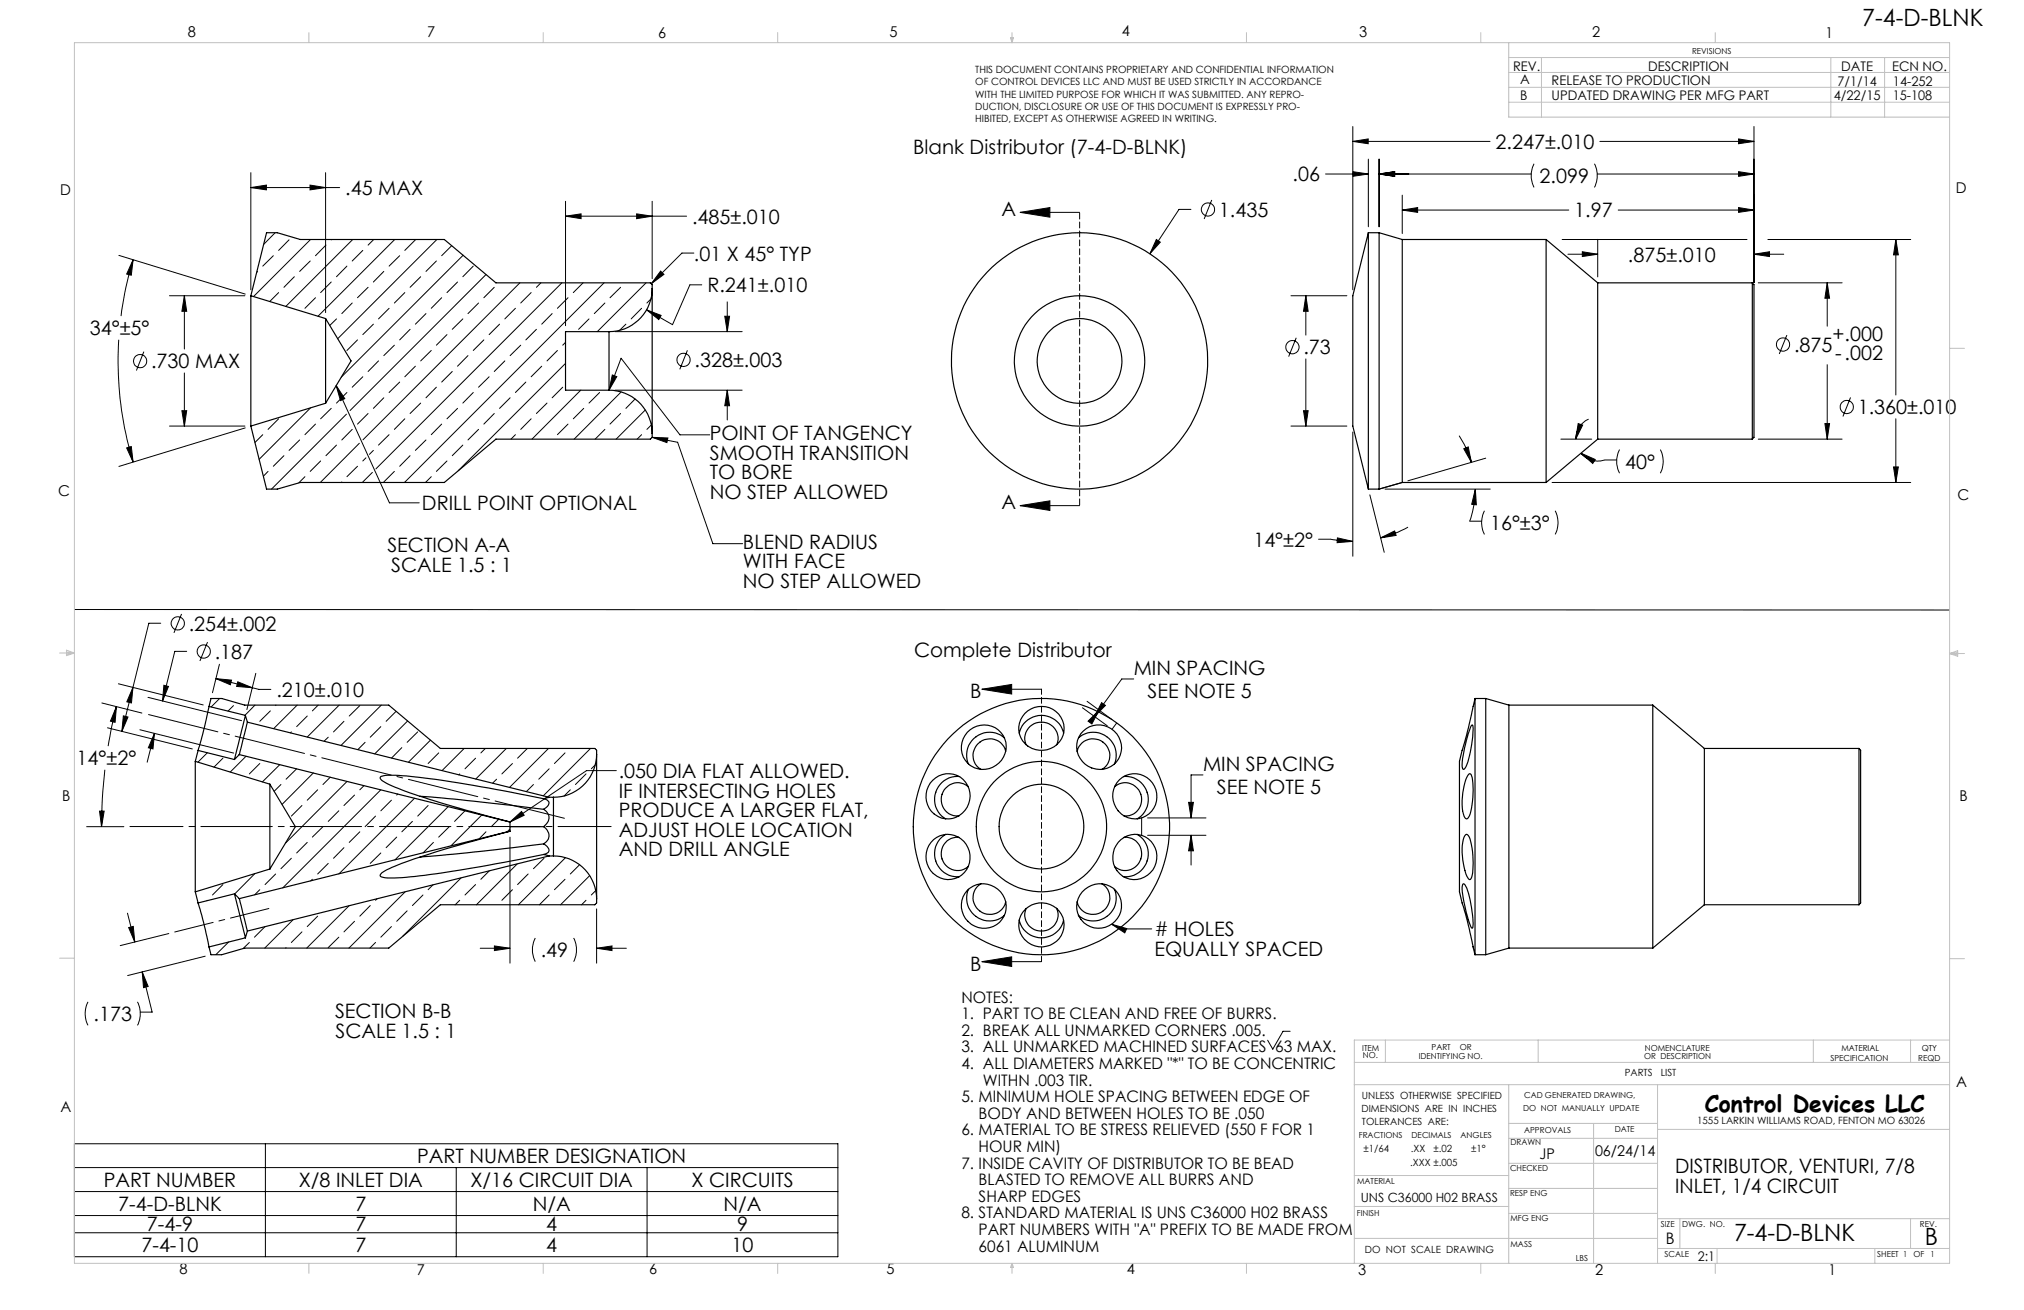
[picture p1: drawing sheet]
<svg xmlns="http://www.w3.org/2000/svg" width="432mm" height="279mm" viewBox="0 0 432 279" stroke-linecap="round" stroke-linejoin="round" font-family="sans-serif">
<g fill="none" stroke="#000" stroke-width=".21">
<path d="M53.5 36.8v25M66.1 39.5l3.4 .5-3.4 .5zM69.5 36.8v29.9M282.8 37.1h9.1M288.6 30.2l3.3-.6v1.1zM288.6 27v34.8M288.6 30.2h29.3M288.6 36.6l3.3 .5-3.3 .5zM291.9 33.9v14.5M294.2 37.1l3.3-.5v1zM294.2 33.9v14.5M294.2 37.1h32.5"/>
<path d="M327.3 34.9a5.6 5.6 0 0 0 0 5.1M340.1 34.9a5.6 5.6 0 0 1 0 5.1M340.7 37.1h33.5M341.3 30.2h32.9M370.9 29.6l3.3 .6-3.3 .5zM370.9 36.6l3.3 .5-3.3 .5zM374.2 27v33.3M25.4 54.5l26.9 8.2M28.4 55.4l-.4 3.3-1-.2zM28.4 55.4a70.3 70.3 0 0 0-2.6 12M53.5 40l3.3-.5v1zM53.5 40h19"/>
<path d="M55 57.9l-.2 .2M58.3 54.5l-2.2 2.3M58.7 49.6l-2.4 2.5M61.7 51.2l-2.3 2.2M62.8 59l-2.2 2.3M66.2 55.7l-2.3 2.2M66.3 51.1l-12.2 12.2M69.5 52.3l-2.2 2.2M70.8 51.1l-.1 .1M74 56.8l-2.2 2.2M75.2 51.1l-14.2 14.3M77.4 53.4l-2.3 2.3"/>
<path d="M79.7 51.1l-1.2 1.2M81.9 57.9l-2.2 2.2M84.2 51.1l-16.4 16.4M85.3 54.5l-2.3 2.3M88.6 51.2l-2.2 2.2M89.7 59l-2.2 2.3M93.1 55.7l-2.2 2.2M93.2 51.1l-21.2 21.1M96.4 52.4l-2.2 2.1M98.8 54.4l-26 26.1M101 56.8l-2.3 2.2M103.7 58.6l-29 29"/>
<path d="M120.7 46.1l3.3-.5v1zM120.7 42.9v26.6M120.7 46.1h25.8M135.8 45.6l3.3 .5-3.3 .5zM139.1 42.9v16.5M140.9 57.8l.7 .7-2.6 2zM148 54h-2.5l-6.5 6.5M217.6 45.3l6.4-1v2zM217.6 45.3h12.7M246.7 51.1l.8 .5-2.2 2.5zM254.1 44.7h-2.6l-6.2 9.4M258.5 42.7l-1.6 4"/>
<path d="M299.2 44.8l3.2-.5v1zM299.2 41.6v8.2M299.2 44.8h35.5M333.3 51.1h39.4M334.5 54.2h6.4M337.6 53.7l3.3 .5-3.3 .5zM340.9 51v8.1M345.2 44.8h29M370.9 44.3l3.3 .5-3.3 .5zM374.2 54.2l3.3-.5v1zM374.2 54.2h6.3M377.2 51.1h30.4"/>
<path d="M404.5 51.1l.5 3.3h-1zM404.5 51.1v33.1M25.3 72.5a73.2 73.2 0 0 0 3.1 26.1M30.7 75l-1.6 4M36.2 63.1h16M39.3 63.1l.5 3.3h-1zM39.3 63.1v11.3M39.3 79.6v11.3M59.4 62.4l-1.9 1.9M67.3 63.5l-2.2 2.3M70.7 60.1l-2.3 2.3M71.8 68l-1.5 1.4"/>
<path d="M75.1 64.6l-2.2 2.3M76.3 72.5l-2.3 2.3M78.5 61.3l-2.2 2.2M79.7 69.1l-2.3 2.3M80.8 77l-2.3 2.2M83 65.8l-2.2 2.2M84.1 73.6l-2.2 2.2M86.4 62.4l-2.3 2.2M87.5 70.2l-2.2 2.3M88.6 78.1l-2.2 2.3M90.9 66.9l-2.3 2.2M92 74.8l-2.3 2.2"/>
<path d="M94.2 63.5l-2.2 2.3M95.4 71.4l-2.3 2.2M96.5 79.2l-2.3 2.3M97.6 60.1l-2.2 2.3M98.7 68l-2.2 2.2M99.8 75.8l-2.2 2.3M102.1 64.6l-2.3 2.3M103.2 72.5l-2.2 2.3M105.4 61.3l-2.2 2.2M106.6 69.1l-2.2 2.3M107.7 77l-2.3 2.2M110 65.8l-2.3 2.2"/>
<path d="M110.9 60.3l-33.5 33.5M111.1 73.6l-2.3 2.2M113.3 62.4l-2.2 2.2M114.4 70.2l-2.2 2.3M115.4 60.3l-1 1M115.6 78.1l-2.3 2.3M117.8 66.9l-2.2 2.2M118.9 74.8l-2.2 2.2M119.9 60.3l-39.7 39.7M120.6 77.5l-22.8 22.9M120.6 73l-.5 .6M121.2 63.5l-2.3 2.3"/>
<path d="M124.4 60.3l-2.1 2.1M125.7 68l-2.3 2.2M128.9 60.3l-42.6 42.6M129 64.6l-2.2 2.3M130.6 80l1 .3-1.7 2.9zM131.2 70.7h27.1M132.4 61.3l-2.3 2.2M133.5 69.1l-1.3 1.3M136.9 65.8l-2.2 2.2M137.8 60.3l-10.4 10.4M137.9 66.1l3.1 1.2-.5 .9zM138.9 63.8l-.9 .8"/>
<path d="M146.6 74.7l-1.6 4.1M149.7 60.7h-2.5l-3.7 8.6-5.6-3.2M154.6 67.5h1l-.4 3.2zM155.2 64.4v6.3M275.4 63.1h11.9M276.5 72l-1.6 4.1M278.6 63.1l.5 3.3h-1zM278.6 63.1v8.4M278.6 76.6v14.3M375.1 60.3h17.9M381.2 71.5l-1.6 4M389.8 60.3l.5 3.3h-1z"/>
<path d="M389.8 60.3v9.3M389.8 77.8v15.9M27 95.5l1-.2 .4 3.3zM36.2 90.9h16M38.8 87.6h1l-.5 3.3zM52.3 91.3l-26.9 8.2M56.1 92.7l-1.7 1.7M59.4 89.3l-2.2 2.3M60.6 97.2l-2.3 2.2M63.9 93.8l-2.2 2.3M66.3 87l-11 11M67.3 90.5l-2.2 2.2"/>
<path d="M68.4 98.3l-2.2 2.2M70.7 87.1l-2.3 2.2M71.7 82.2l1.9 2.8-1 .4zM71.7 82.2l11.4 25h6.3M71.8 94.9l-2.3 2.3M72.5 85.2l-.7 .8M73.9 88.3l-16 16M74 83.7l-.7 .8M75.1 91.6l-2.2 2.2M76.3 99.4l-2.3 2.3M76.7 94.5l-8.4 8.4M77.4 80.4l-2.3 2.2"/>
<path d="M78.1 97.6l-.7 .7M78.5 88.2l-2.2 2.3M79.7 96.1l-.9 .8M81.9 84.8l-2.2 2.3M83 92.7l-2.2 2.2M85.3 81.5l-2.3 2.2M86.4 89.3l-2.3 2.3M87.5 97.2l-2.2 2.2M89.7 86l-2.2 2.2M90.9 93.8l-2.3 2.3M93.1 82.6l-2.2 2.2M94.2 90.5l-2.2 2.2"/>
<path d="M95.4 98.3l-2.3 2.2M97.6 87.1l-2.2 2.2M98.7 94.9l-2.2 2.3M101 83.7l-2.3 2.3M102.1 91.6l-2.3 2.2M104.4 80.4l-2.3 2.2M105.4 88.2l-2.2 2.3M108.8 84.8l-2.2 2.3M110 92.7l-1 1M112.2 81.5l-2.2 2.2M113.3 89.3l-2.2 2.3M116.7 86l-2.3 2.2"/>
<path d="M120.1 82.6l-2.3 2.2M121.2 90.5l-2.3 2.2M123.9 83.2l-10.4 10.5M124.5 87.1l-2.2 2.2M127.9 83.7l-2.2 2.3M129 91.6l-2 2.1M129.9 83.2l2.6-6.8 12.6 16.3h6.3M131.2 83.2h27.1M132.4 88.2l-2.3 2.3M132.5 83.6l-10 10.1M135.5 85.1l-2 2M136.9 92.7l-1 1"/>
<path d="M137.7 87.5l-6.3 6.2M139 90.6l-1 1M139.1 93.3l3.4 .1-.2 1zM139.1 93.3l5.5 1 7.5 21.7h6.3M155.2 83.2l.4 3.3h-1zM155.2 83.2v6.4M275.4 90.9h11.9M278.1 87.6h1l-.5 3.3zM288.6 92.1v26.5M311.3 92.9a20.8 20.8 0 0 1 2.6 5.7M312.3 95.7l.9-.4 .7 3.3zM317 97.7l-16.6 4.9"/>
<path d="M333 93.7h6.6M336.7 90.3l.9 .4-1.4 3zM337.3 96.7l3 1.3-.5 .8zM337.3 96.7a4.6 4.6 0 0 0 5.1 1.4h2.5M338.9 89.4a4.7 4.7 0 0 0-2.7 4.3M345.5 95.9a5.6 5.6 0 0 0 0 5M354.2 95.9a5.6 5.6 0 0 1 0 5M375.1 93.7h17.9M389.3 90.3h1l-.5 3.4zM394.8 84.8l-1.6 4M404 99.6h1l-.5 3.3zM404.5 89.3v13.6"/>
<path d="M57.2 100.5l-1 1.1M65.1 101.7l-1.4 1.3M72.9 102.8l-.1 .1M79.4 100.8l-2.1 2.1M84.1 100.5l-2.2 2.3M92 101.7l-1.2 1.2M217.6 107.8l6.4-1v2.1zM217.6 107.8h12.7M281.3 115h2.5l2.4 .4 2.4 .1M285.3 114.7l3.3 .8-3.3 .2zM292.2 105.6l3.1 12.2M294.5 114.7l3-1.5 .4 1z"/>
<path d="M295.5 104.3h22.4M299.2 102.9l-5 1.4M300.4 112.4a24.1 24.1 0 0 1-5.9 2.3M314.7 104.3l.3 3.4-1-.1zM314.7 104.3a21.4 21.4 0 0 1-1.2 6.9h2.6M316.7 108.9l-.2 .4a5.5 5.5 0 0 0 .2 4.7M331.1 102.9h76.5M331.8 108.9l.1 .4a5.5 5.5 0 0 1-.1 4.7M15.9 130l400 .1M34.3 132.9h-2.5l-3.4 13.7M38.7 131l-1.6 4M39.8 138.9h-2.5l-2.6 10.6"/>
<path d="M44.3 136.9l-1.6 4.1M21.7 149.9l8.6 2.2M22.9 155.2l18.1 4.5M24.8 150.7l-.2 3.4-1-.3zM24.8 150.7l-1 4.2-.7 4.2M25.3 145.8l18.1 4.6M26.3 152.7l1 .2-1.3 3.1zM28.4 146.6l-.4 3.3-.9-.2zM28.4 146.6l-2.4 9.4M29.8 155.6l20 5M31.6 148.7l19.9 5M32.9 156.4l-.3 3.3-1-.2z"/>
<path d="M32.9 156.4l-1.5 6.2M35 146.2l.9 .2-1.2 3.1zM46.1 144.7l3.3 .4-.3 1zM46.1 144.7l9.1 2.3h2.6M46.8 141.7l-1.5 6M46.8 149l-1.8 1.8M49.8 150.5l-1.2 1.2M50.7 145.4l3.1 1.3-3.3-.3zM54.4 150.4l-2.2 2.2M54.6 143.6l-1.9 7.7M57.7 151.6l-2.3 2.2M58.9 150.4l-.1 .1"/>
<path d="M62.2 156.1l-.3 .2M63.4 150.4l-5 5M65.5 152.7l-2.2 2.3M67.9 150.4l-1.3 1.2M70 157.2l-.9 .9M72.4 150.4l-6.9 6.8M73.4 153.8l-2.2 2.3M76.8 150.5l-2.3 2.2M77.9 158.3l-1.6 1.6M81.2 155l-2.2 2.2M81.4 150.4l-8.7 8.6M84.5 151.7l-2.1 2.1"/>
<path d="M85.7 159.5l-2.2 2.2M87 153.8l-7.1 7M89.1 156.1l-2.2 2.2M91.8 157.9l-4.7 4.7M99 159.6l-4.7 4.8M103.5 159.6l-.9 1M108 159.6l-6.5 6.6M112.5 159.6l-2.1 2.1M117 159.6l-8.3 8.4M126 159.6l-10.1 10.2M209.5 147l6.3-1v2zM209.5 147h12.7"/>
<path d="M230.9 151l5.3 3.8M231.9 149.6l5.3 3.9M234.5 151.4l-1 1.4M234.5 151.4l-1.6 3-.8-.6zM235 149.9l.8 .6-2.3 2.3zM238.2 154.2l-1 1.3M241.9 144.8h-2.6l-4.8 6.6M18.5 176.3h7.9M21.2 173h1l-.5 3.3zM22.4 164.2a103.8 103.8 0 0 0-.7 12.1M44.2 160.5l-2 2.1M47.6 161.7l-2 1.9"/>
<path d="M52.5 161.3l-3.4 3.4M55.4 162.8l-2.2 2.3M59.7 163.1l-3.7 3.7M59.9 167.3l-1.4 1.5M63.3 164l-2.3 2.2M64.4 171.8l-2.2 2.3M65.5 179.7l-2.2 2.2M66.9 164.9l-6.7 6.7M67.8 168.5l-2.3 2.2M68.9 176.3l-2.3 2.2M70.4 165.8l-1.5 1.5M72.3 172.9l-2.3 2.3"/>
<path d="M74 166.7l-13.1 13.1M75.6 169.6l-2.2 2.2M76.8 177.4l-2.3 2.3M77.6 167.6l-.8 .9M80.1 174.1l-2.2 2.2M81.2 168.5l-20.9 20.9M83.5 170.7l-2.3 2.2M84.6 178.5l-2.2 2.3M84.8 169.3l-.2 .3M88 175.2l-2.3 2.2M88.4 170.3l-16.1 16.1M91.3 171.8l-2.2 2.3"/>
<path d="M92.5 179.7l-2.3 2.2M93.6 160.6l-2.3 2.2M95.6 172l-11.4 11.4M95.8 176.3l-2.2 2.2M98.1 165.1l-.2 .2M99.2 172.9l-2.2 2.3M101.5 161.7l-2.3 2.3M102.8 173.8l-6.6 6.6M103.7 177.4l-1.5 1.5M105.9 166.2l-.8 .8M106.4 174.7l-1.6 1.6M108.8 175.3l2.5-2.2 .5 .8z"/>
<path d="M108.8 176.8l-.6 .6M108.8 178.5v26.9M109.3 162.8l-2.2 2.3M113.8 167.3l-1.5 1.5M117.2 164l-2.3 2.2M120.5 160.6l-2.2 2.2M121.7 168.5l-1.4 1.3M125 165.1l-2.2 2.2M127 163.1l-.8 .9M131.5 164.4h-6.4l-16.3 10.9M243.6 174.4v3.8M244.8 174.4h12.5"/>
<path d="M244.8 178.2h12.5M253.6 171.1h1l-.5 3.3zM254.1 178.2v6.3M254.1 178.2l.5 3.3h-1zM256.6 165.3h-2.5v9.1M27.2 194.8l1.6 6.1M27.4 197.8l1-.2 .4 3.3zM36 199.1l-10.4 2.6M44.2 192l-.1 .1M47.6 188.7l-2.3 2.2M54.4 186.3l-4.3 4.4M55.4 189.8l-1.1 1.1"/>
<path d="M56.5 197.7l-2.2 2.2M58.8 186.4l-2.2 2.3M62.2 183.1l-2.3 2.2M62.5 196.2l-6 6M64.4 198.8l-2.2 2.2M66.6 187.5l-.3 .4M67.8 195.4l-2.3 2.2M70 184.2l-2.2 2.2M72.3 199.9l-2.3 2.2M73.4 180.8l-2.2 2.3M74.5 193.2l-9.1 9M75.6 196.5l-2.2 2.3"/>
<path d="M79 193.1l-2.2 2.3M80.4 191.7l-.3 .3M81.2 181.9l-2.2 2.3M83.5 197.6l-2.3 2.3M86.4 190.2l-12 12M86.9 194.3l-2.3 2.2M90.2 190.9l-2.2 2.2M92.4 188.7l-1.1 1.1M98.1 192l-1 1M98.4 187.2l-12.5 12.5M101.5 188.7l-2.3 2.2M104.4 185.7l-1.8 1.8"/>
<path d="M109.3 189.8l-2.2 2.2M110.3 184.3l-8.7 8.7M112.7 186.4l-2.3 2.3M116.1 183.1l-2.3 2.2M117.2 190.9l-2.1 2.1M120.5 187.5l-2.2 2.3M120.7 182.9l-10.1 10.1M123.6 184.4l-1.9 2M125 192l-.9 1M125.8 186.8l-6.2 6.2M127.1 189.9l-.9 1M127.3 193.9v11.5"/>
<path d="M237.2 197.1l3.2 .9-.4 1zM237.2 197.1l2.2 1h6.3M18.8 213.7a5.5 5.5 0 0 0 0 5M29.3 213.7a5.5 5.5 0 0 1 0 5M30.3 207.3l1.3 3.1-1 .2zM30.3 207.3l2.2 8.6h-2.6M43.8 203.9l-16.6 4.2M48.8 200.9l-2.8 2.7M53.2 201l-1.3 1.3M61 202.1v.1M80.1 201l-1.2 1.2M102.4 202.2h6.4"/>
<path d="M105.5 201.8l3.3 .4-3.3 .5zM114.2 200.1a5.6 5.6 0 0 0 0 5M122.4 200.1a5.6 5.6 0 0 1 0 5M127.3 202.2l3.3-.4v.9zM127.3 202.2h6.3M209.5 205.1l6.3-1v2zM209.5 205.1h12.7M275.2 220h-1.5l-2.2 3.8-1.1-1.9M15.9 243.9h162.9v24.1h-162.9zM15.9 249h162.9M15.9 254.1h162.9M15.9 259.3h162.9"/>
<path d="M56.6 243.9v24.1M97.3 249v19M138 249v19M15.9 262.9h162.9"/>
<circle cx="257.7" cy="44.7" r="1.41"/>
<circle cx="29.9" cy="77" r="1.4"/>
<circle cx="145.8" cy="76.8" r="1.42"/>
<circle cx="275.7" cy="74" r="1.42"/>
<circle cx="380.4" cy="73.5" r="1.42"/>
<circle cx="394" cy="86.8" r="1.41"/>
<circle cx="37.9" cy="133" r="1.42"/>
<circle cx="43.5" cy="139" r="1.42"/>
</g>
<path d="M230.3 45.3v62.5" fill="none" stroke="#000" stroke-width=".21" stroke-dasharray="1.3 .6" stroke-dashoffset="-.2"/>
<path d="M222.2 147v58.1" fill="none" stroke="#000" stroke-width=".21" stroke-dasharray="1.3 .6" stroke-dashoffset=".2"/>
<path d="M130.4 176.3h-102.7" fill="none" stroke="#000" stroke-width=".21" stroke-dasharray="15.2 1.3 1.3 1.3" stroke-dashoffset="3.9"/>
<path d="M31.5 152.4l89.1 22.2" fill="none" stroke="#000" stroke-width=".21" stroke-dasharray="15.2 1.3 1.3 1.3" stroke-dashoffset="-.2"/>
<path d="M37.3 198.8l20.1-5" fill="none" stroke="#000" stroke-width=".21" stroke-dasharray="15.2 1.3 1.3 1.3" stroke-dashoffset="6.8"/>
<g fill="none" stroke="#c0c0c0" stroke-width=".21">
<path d="M15.9 9.1h400v260.4h-400zM65.9 6.9v2.2M115.9 6.9v2.2M165.9 6.9v2.2M215.6 8h.6l-.3 1.1zM215.7 8l.2 1.1M215.9 6.9v2.2M216 8l-.1 1.1M265.9 6.9v2.2M315.9 6.9v2.2M321.9 9.1v15.9h94M321.9 15.5h94"/>
<path d="M321.9 18.6h94M321.9 12.3h94M328.9 12.3v12.7M365.9 6.9v2.2M390.6 12.3v12.7M402.1 12.3v12.7M321.9 21.8h94M415.9 74.3h3.2M12.7 139.3h3.2M14.2 139.1l1.7 .2M14.2 138.7l1.7 .6-1.7 .5zM15.9 139.3l-1.7 .3"/>
<path d="M415.9 139.4h3.2M415.9 139.4l1.8-.6v1.2zM415.9 139.4l1.8 .3M417.7 139.2l-1.8 .2M12.7 204.4h3.2M415.9 204.5h3.2M288.9 231.4h127M288.9 226.6h127M295.6 221.8v4.8M321.9 231.4v38.1M321.9 239.6h31.7M328.2 221.8v4.8"/>
<path d="M340 239.6v29.9M353.6 231.4v38.1M386.9 221.8v4.8M407.6 221.8v4.8M415.9 221.8h-127v47.7M288.9 257.3h33M288.9 250.7h33M321.9 258.8h31.7M321.9 253.5h31.7M321.9 248.1h31.7M321.9 242.8h31.7M353.6 259.9h62.3"/>
<path d="M353.6 240.9h62.3M358.4 259.9v6.4M407.6 259.9v6.4M65.9 269.5v2.1M115.9 269.5v2.1M165.9 269.5v2.1M215.9 269.5v2.1M215.9 269.5l.3 .8h-.6zM265.9 269.5v2.1M288.9 264.1h64.7M315.9 269.5v2.1M353.6 266.3h62.3"/>
<path d="M365.9 269.5v2.1M366.3 266.3v3.2M400 266.3v3.2"/>
</g>
<g fill="#000">
<path d="M217.6 45.3l6.4-1v2zM217.6 107.8l6.4-1v2.1zM209.5 147l6.3-1v2zM209.5 205.1l6.3-1v2z"/>
<path d="M246.7 51.1l-1.4 3 2.2-2.5zM389.8 60.3l.5 3.3h-1zM389.3 90.3h1l-.5 3.4zM404.5 51.1l.5 3.3h-1zM404 99.6h1l-.5 3.3zM337.6 53.7l3.3 .5-3.3 .5zM374.2 54.2l3.3-.5v1zM370.9 29.6l3.3 .6-3.3 .5zM288.6 30.2l3.3-.6v1.1zM285.3 114.7l3.3 .8-3.3 .2zM294.5 114.7l3-1.5 .4 1zM336.7 90.3l.9 .4-1.4 3zM337.3 96.7l3 1.3-.5 .8zM294.2 37.1l3.3-.5v1zM288.6 36.6l3.3 .5-3.3 .5zM370.9 44.3l3.3 .5-3.3 .5zM299.2 44.8l3.2-.5v1zM294.2 37.1l3.3-.5v1zM370.9 36.6l3.3 .5-3.3 .5zM278.6 63.1l.5 3.3h-1zM278.1 87.6h1l-.5 3.3zM28.4 55.4l-.4 3.3-1-.2zM27 95.5l1-.2 .4 3.3zM66.1 39.5l3.4 .5-3.4 .5zM53.5 40l3.3-.5v1zM120.7 46.1l3.3-.5v1zM135.8 45.6l3.3 .5-3.3 .5zM38.8 87.6h1l-.5 3.3zM39.3 63.1l.5 3.3h-1zM154.6 67.5h1l-.4 3.2zM155.2 83.2l.4 3.3h-1zM140.9 57.8l.7 .7-2.6 2zM24.8 150.7l-.2 3.4-1-.3zM21.2 173h1l-.5 3.3zM105.5 201.8l3.3 .4-3.3 .5zM127.3 202.2l3.3-.4v.9zM32.9 156.4l-.3 3.3-1-.2zM35 146.2l.9 .2-1.2 3.1zM28.4 146.6l-.4 3.3-.9-.2zM26.3 152.7l1 .2-1.3 3.1zM50.7 145.4l3.1 1.3-3.3-.3zM46.1 144.7l3.3 .4-.3 1zM27.4 197.8l1-.2 .4 3.3zM30.3 207.3l1.3 3.1-1 .2z"/>
<path d="M314.7 104.3l.3 3.4-1-.1zM312.3 95.7l.9-.4 .7 3.3zM234.5 151.4l-1.6 3-.8-.6zM235 149.9l.8 .6-2.3 2.3zM253.6 171.1h1l-.5 3.3zM254.1 178.2l.5 3.3h-1z"/>
<path d="M237.2 197.1l3.2 .9-.4 1zM71.7 82.2l1.9 2.8-1 .4zM130.6 80l1 .3-1.7 2.9zM137.9 66.1l3.1 1.2-.5 .9zM139.1 93.3l3.4 .1-.2 1zM108.8 175.3l2.5-2.2 .5 .8z"/>
</g>
<g fill="none" stroke="#000" stroke-width=".25">
<path d="M291.9 49.6v54.7M291.9 49.6l-3.3 13.5v27.8l3.3 13.4M291.9 49.6h2.3M294.2 49.6v54.7M294.2 49.6l5 1.5M299.2 51.1v51.8M299.2 51.1h30.6M329.8 51.1v51.8M329.8 51.1l11.1 9.2M53.5 63.1v27.8M53.5 63.1l16 4.8M69.5 67.9v18.1"/>
<path d="M69.5 67.9l5.4 9.1-5.4 9M129.9 70.7v12.5M129.9 70.7h-9.3v12.5h9.3M139.1 61.6a9.2 9.2 0 0 1-9.2 9.1M139.1 61.6v30.8M139.1 61.6v-.9l-.4-.4h-32.9l-11-9.2h-30.7l-4.9-1.5h-2.3l-3.4 13.5M340.9 60.3v33.4M340.9 60.3h32.9M373.8 60.3l.4 .4v32.6l-.4 .4M373.8 60.3v33.4M53.5 90.9l3.4 13.4h2.3l4.9-1.4h30.7l11-9.2h32.9l.4-.4v-.9M69.5 86l-16 4.9"/>
<path d="M129.9 83.2a9.2 9.2 0 0 1 9.2 9.2M340.9 93.7l-11.1 9.2M340.9 93.7h32.9M291.9 104.3h2.3M299.2 102.9l-5 1.4M299.2 102.9h30.6M44.6 150.7l-1 4.3-1.3 5.1M44.6 150.7l.4-1.7h2.3l4.9 1.4h30.7l11 9.2h33l.4 .4v.9M44.6 150.7l7.8 1.9M52.4 152.6l-2.4 9.4M52.4 152.6l.4 1.4M52.8 154l-1.8 6.9"/>
<path d="M52.8 154l64.3 16M206.4 156.2a4.8 4.8 0 0 1 7.8 1 4.8 4.8 0 0 1-4 6.9 4.7 4.7 0 0 1-4.7-2.6 4.7 4.7 0 0 1 .9-5.3zM214.3 157.4a4.9 4.9 0 0 0-6-.3 4.9 4.9 0 0 0-1.7 5.8M217.5 156.4a4.9 4.9 0 0 1 4.7-3.8 4.9 4.9 0 0 1 4.7 3.8M218.7 152.2a4.7 4.7 0 0 1 7.6 .6 4.7 4.7 0 0 1-2.9 7.1 4.7 4.7 0 0 1-5.4-2.1 4.7 4.7 0 0 1 .7-5.6zM218.9 158.9a3.5 3.5 0 0 1 3.3-4.9 3.5 3.5 0 0 1 3.2 4.9M230.1 157.4a4.9 4.9 0 0 1 6-.3 4.9 4.9 0 0 1 1.6 5.9M231.1 155.9a4.8 4.8 0 0 1 7.5 1.2 4.8 4.8 0 0 1-3.1 6.9 4.8 4.8 0 0 1-5.2-2.4 4.8 4.8 0 0 1 .8-5.7zM313.9 154.8l.2-.2a15.8 15.8 0 0 1-.6 6.5l-.7 2.4-.6 .6a1.08 1.08 0 0 1-.3-1.1l.6-3.5 .7-3zM314.7 149v54.6M314.7 149l-1.4 6.3-1.9 7.1v27.8l1.7 6.3 1.6 7.1M314.7 149h2.3"/>
<path d="M317 149v54.6M317 149l4.9 1.4M321.9 150.4v51.8M321.9 150.4h30.7M352.6 150.4v51.8M352.6 150.4l11 9.2M363.6 159.6v33.4M363.6 159.6h33M396.6 159.6l.3 .4v32.6l-.3 .4M396.6 159.6v33.4M41.7 162.4v27.8M41.7 162.4l15.9 4.9"/>
<path d="M42.3 160.1l-.6 2.3M42.3 160.1l7.7 1.9M51 160.9l57.8 14.4M51 160.9l-1 1.1M57.6 167.3v18M57.6 167.3l5.4 9-5.4 9M89.6 169.8l8.6 .8 17.8 2M108.8 177.3a179.7 179.7 0 0 0-25.8 8l-1.5 .8-.4 .7a3.5 3.5 0 0 0 2.6 .5 191.1 191.1 0 0 0 27.1-4l5.2-1.1M108.8 176.3h7.2M108.8 177.3l-57.8 14.4M108.8 175.3v2M116 180l.5 .3a1.1 1.1 0 0 1 .5 1.5l-1 .4"/>
<path d="M116 176.3a2.05 2.05 0 0 1 1.1 1.9 2.05 2.05 0 0 1-1.1 1.8M116 172.6a2.07 2.07 0 0 1 1.1 1.9 2.07 2.07 0 0 1-1.1 1.8M116 170.4a.98 .98 0 0 1 1.1 .7 .98 .98 0 0 1-.6 1.1l-.5 .4M116 170.4a250.4 250.4 0 0 0-31.7-5.1 5.7 5.7 0 0 0-3.1 .4l-.1 .3a7.8 7.8 0 0 0 3.8 2.1 212.4 212.4 0 0 0 23.9 7.2M116 180l-13.3 1.6-13.1 1.2M117.1 170l-1.1 .4M117.1 170h1M118.1 170v12.6M127.3 160.9a9.2 9.2 0 0 1-9.2 9.1M127.3 160.9v30.8M199 166.4a4.7 4.7 0 0 1 7.1 .5 4.7 4.7 0 0 1-1.4 7 4.7 4.7 0 0 1-6.2-1.1 4.7 4.7 0 0 1 .5-6.4zM199.2 179.1a4.8 4.8 0 0 1 7.6 2.5 4.8 4.8 0 0 1-5.4 5.9 4.9 4.9 0 0 1-2.2-8.4z"/>
<path d="M201.8 177.9a4.9 4.9 0 0 0-2.2 5.7 4.9 4.9 0 0 0 5.1 3.4M204.6 178.6a3.5 3.5 0 0 0-3.6 4.6 3.5 3.5 0 0 0 5.6 1.6M204.7 165.6a4.9 4.9 0 0 0-5.1 3.4 4.9 4.9 0 0 0 2.2 5.7M206.6 167.8a3.5 3.5 0 0 0-5.6 1.6 3.5 3.5 0 0 0 3.6 4.6M214.6 160.3a3.5 3.5 0 0 0-5.5-2 3.5 3.5 0 0 0 .2 5.8M229.8 160.3a3.5 3.5 0 0 1 5.5-2 3.5 3.5 0 0 1-.2 5.8M237.8 167.8a3.5 3.5 0 0 1 5.6 1.6 3.5 3.5 0 0 1-3.6 4.6M238.8 166.3a4.8 4.8 0 0 1 8 2.9 4.8 4.8 0 0 1-6.9 4.9 4.9 4.9 0 0 1-1.1-7.8zM239.1 179.1a4.8 4.8 0 0 1 7.3 1.5 4.8 4.8 0 0 1-3 6.8 4.8 4.8 0 0 1-5.6-2.4 4.8 4.8 0 0 1 1.3-5.9zM239.7 165.6a4.9 4.9 0 0 1 5 3.4 4.9 4.9 0 0 1-2.1 5.7M239.7 178.6a3.5 3.5 0 0 1 3.7 4.6 3.5 3.5 0 0 1-5.6 1.6M242.6 177.9a4.9 4.9 0 0 1 2.1 5.7 4.9 4.9 0 0 1-5.1 3.4"/>
<path d="M312.7 178l.1-.1a1.55 1.55 0 0 1 1 1.6 15.9 15.9 0 0 1 0 7.9l-.1 .2-.4-.1a12.9 12.9 0 0 1-1.3-7.2l.3-1.7zM313.3 165.2l.4-.2a6.8 6.8 0 0 1 .6 4.2 12.3 12.3 0 0 1-1 5.2l-.4 .3a2.48 2.48 0 0 1-.9-2.4 13.6 13.6 0 0 1 1.3-7.1zM41.7 190.2l.6 2.4M42.3 192.6l1.1 4.1 1.2 5.3M50 190.6l2.4 9.4M50 190.6l-7.7 2M50 190.6l1 1.1M51 191.7l1.8 6.9M52.8 198.6l-.4 1.4M57.6 185.3l-15.9 4.9M116 182.2l1.1 .4M117.1 182.6l-64.3 16"/>
<path d="M117.1 182.6h1M118.1 182.6a9.2 9.2 0 0 1 9.2 9.1M127.3 191.7v.9l-.4 .4h-33l-11 9.2h-30.7l-4.9 1.4h-2.3l-.4-1.6M206.3 190a4.8 4.8 0 0 1 7.1 .1 4.8 4.8 0 0 1-.8 7.1 4.8 4.8 0 0 1-6.3-.9 4.8 4.8 0 0 1 0-6.3zM206.6 189.7a4.9 4.9 0 0 0 1.6 5.8 4.9 4.9 0 0 0 6.1-.3M209.3 188.5a3.5 3.5 0 0 0-.2 5.8 3.5 3.5 0 0 0 5.5-2M217.4 196.2a4.9 4.9 0 0 0 4.7 3.8 4.9 4.9 0 0 0 4.8-3.7M218.8 193.9a4.8 4.8 0 0 1 6.8 0 4.8 4.8 0 0 1-.2 6.9 4.8 4.8 0 0 1-6.6-.2 4.8 4.8 0 0 1 0-6.7zM225.4 193.7a3.5 3.5 0 0 1-3.2 4.9 3.5 3.5 0 0 1-3.3-4.9M230.9 190.2a4.7 4.7 0 0 1 7.9 .8 4.7 4.7 0 0 1-3.8 6.9 4.7 4.7 0 0 1-4.8-2.4 4.7 4.7 0 0 1 .7-5.3zM235.1 188.5a3.5 3.5 0 0 1 .2 5.8 3.5 3.5 0 0 1-5.5-2M237.7 189.7a4.9 4.9 0 0 1-1.6 5.8 4.9 4.9 0 0 1-6.1-.3"/>
<path d="M312.1 188.6l.2-.1a12.6 12.6 0 0 1 1.7 5.9l.3 2.6-.2 1a17.2 17.2 0 0 1-1.9-6.4l-.3-1.9zM363.6 193l-11 9.2M363.6 193h33M52.4 200l-7.8 2M314.7 203.6h2.3M321.9 202.2l-4.9 1.4M321.9 202.2h30.7"/>
<circle cx="230.3" cy="77" r="13.9"/>
<circle cx="230.3" cy="77" r="9"/>
<circle cx="230.3" cy="77" r="27.4"/>
<circle cx="222.2" cy="176.3" r="27.3"/>
<circle cx="222.2" cy="176.3" r="9"/>
<circle cx="222.2" cy="176.3" r="13.9"/>
</g>
<g font-size="5.1">
<text x="397.3" y="5.6">7-4-D-BLNK</text>
<text x="369.9" y="264.7">7-4-D-BLNK</text>
<text x="410.6" y="265.5">B</text>
</g>
<text font-size="4.9" x="363.7" y="237.1">Control Devices LLC</text>
<g font-size="4.2">
<text x="194.8" y="32.9">Blank Distributor (7-4-D-BLNK)</text>
<text x="319.1" y="31.7">2.247±.010</text>
<text x="73.6" y="41.6">.45 MAX</text>
<text x="275.8" y="38.7">.06</text>
<text x="328.5" y="39">2.099</text>
<text x="147.6" y="47.7">.485±.010</text>
<text x="213.6" y="46">A</text>
<text x="260.1" y="46.2">1.435</text>
<text x="335.9" y="46.4">1.97</text>
<text x="148" y="55.6">.01 X 45° TYP</text>
<text x="347.3" y="55.8">.875±.010</text>
<text x="150.9" y="62.3">R.241±.010</text>
<text x="19.2" y="71.5">34°±5°</text>
<text x="278.1" y="75.6">.73</text>
<text x="382.7" y="75">.875</text>
<text x="391" y="72.7">+.000</text>
<text x="391.5" y="76.8">-.002</text>
<text x="32.2" y="78.6">.730 MAX</text>
<text x="148.2" y="78.3">.328±.003</text>
<text x="396.3" y="88.3">1.360±.010</text>
<text x="151.4" y="93.9">POINT OF TANGENCY</text>
<text x="151.4" y="98">SMOOTH TRANSITION</text>
<text x="346.7" y="100">40°</text>
<text x="151.4" y="102.2">TO BORE</text>
<text x="151.4" y="106.4">NO STEP ALLOWED</text>
<text x="90" y="108.9">DRILL POINT OPTIONAL</text>
<text x="213.6" y="108.6">A</text>
<text x="317.9" y="113.1">16°±3°</text>
<text x="82.6" y="117.8">SECTION A-A</text>
<text x="158.5" y="117.1">BLEND RADIUS</text>
<text x="267.4" y="116.6">14°±2°</text>
<text x="83.4" y="122">SCALE 1.5 : 1</text>
<text x="158.5" y="121.2">WITH FACE</text>
<text x="158.5" y="125.4">NO STEP ALLOWED</text>
<text x="40.3" y="134.5">.254±.002</text>
<text x="45.8" y="140.5">.187</text>
<text x="195" y="140.1">Complete Distributor</text>
<text x="241.9" y="143.9">MIN SPACING</text>
<text x="59" y="148.6">.210±.010</text>
<text x="207" y="148.9">B</text>
<text x="244.8" y="148.9">SEE NOTE 5</text>
<text x="16.3" y="163.2">14°±2°</text>
<text x="132" y="166">.050 DIA FLAT ALLOWED.</text>
<text x="256.7" y="164.3">MIN SPACING</text>
<text x="132" y="170.1">IF INTERSECTING HOLES</text>
<text x="259.6" y="169.4">SEE NOTE 5</text>
<text x="132" y="174.3">PRODUCE A LARGER FLAT,</text>
<text x="132" y="178.5">ADJUST HOLE LOCATION</text>
<text x="132" y="182.7">AND DRILL ANGLE</text>
<text x="246.3" y="199.7"># HOLES</text>
<text x="246.3" y="203.9">EQUALLY SPACED</text>
<text x="115.4" y="204.2">.49</text>
<text x="207" y="207">B</text>
<text x="20" y="217.8">.173</text>
<text x="71.5" y="217.1">SECTION B-B</text>
<text x="71.6" y="221.3">SCALE 1.5 : 1</text>
<text x="89" y="248">PART NUMBER DESIGNATION</text>
<text x="357.4" y="250.2">DISTRIBUTOR, VENTURI, 7/8</text>
<text x="22.1" y="253.1">PART NUMBER</text>
<text x="63.7" y="253.1">X/8 INLET DIA</text>
<text x="100.4" y="253.1">X/16 CIRCUIT DIA</text>
<text x="147.5" y="253.1">X CIRCUITS</text>
<text x="357.4" y="254.4">INLET, 1/4 CIRCUIT</text>
<text x="25.2" y="258.2">7-4-D-BLNK</text>
<text x="31.3" y="262.6">7-4-9</text>
<text x="75.8" y="258.2">7</text>
<text x="75.8" y="262.6">7</text>
<text x="113.7" y="258.2">N/A</text>
<text x="116.5" y="262.6">4</text>
<text x="154.4" y="258.2">N/A</text>
<text x="157.2" y="262.6">9</text>
<text x="30.2" y="267">7-4-10</text>
<text x="75.8" y="267">7</text>
<text x="116.5" y="267">4</text>
<text x="156.1" y="267">10</text>
</g>
<g font-size="3.4">
<text x="205.1" y="213.8">NOTES:</text>
<text x="205.1" y="217.4">1. PART TO BE CLEAN AND FREE OF BURRS.</text>
<text x="205.1" y="220.9">2. BREAK ALL UNMARKED CORNERS .005.</text>
<text x="205.1" y="224.5">3. ALL UNMARKED MACHINED SURFACES 63 MAX.</text>
<text x="205.1" y="228">4. ALL DIAMETERS MARKED &quot;*&quot; TO BE CONCENTRIC</text>
<text x="209.7" y="231.5">WITHN .003 TIR.</text>
<text x="205.1" y="235.1">5. MINIMUM HOLE SPACING BETWEEN EDGE OF</text>
<text x="208.8" y="238.6">BODY AND BETWEEN HOLES TO BE .050</text>
<text x="205.1" y="242.2">6. MATERIAL TO BE STRESS RELIEVED (550 F FOR 1</text>
<text x="208.8" y="245.7">HOUR MIN)</text>
<text x="205.1" y="249.2">7. INSIDE CAVITY OF DISTRIBUTOR TO BE BEAD</text>
<text x="208.8" y="252.8">BLASTED TO REMOVE ALL BURRS AND</text>
<text x="208.8" y="256.3">SHARP EDGES</text>
<text x="205.1" y="259.8">8. STANDARD MATERIAL IS UNS C36000 H02 BRASS</text>
<text x="208.8" y="263.4">PART NUMBERS WITH &quot;A&quot; PREFIX TO BE MADE FROM</text>
<text x="208.8" y="266.9">6061 ALUMINUM</text>
<text x="355.4" y="265.2">B</text>
</g>
<g font-size="3.2">
<text x="40" y="7.9">8</text>
<text x="91.1" y="7.9">7</text>
<text x="140.4" y="8.1">6</text>
<text x="189.8" y="7.9">5</text>
<text x="239.3" y="7.6">4</text>
<text x="289.9" y="7.9">3</text>
<text x="339.7" y="7.9">2</text>
<text x="389.5" y="8.1">1</text>
<text x="12.8" y="41.6">D</text>
<text x="417.3" y="41.1">D</text>
<text x="12.4" y="105.7">C</text>
<text x="417.6" y="106.5">C</text>
<text x="13.3" y="170.9">B</text>
<text x="418.1" y="170.8">B</text>
<text x="417.3" y="231.9">A</text>
<text x="12.9" y="237.2">A</text>
<text x="38.3" y="271.8">8</text>
<text x="88.9" y="272">7</text>
<text x="138.5" y="271.8">6</text>
<text x="189.1" y="271.8">5</text>
<text x="240.4" y="271.8">4</text>
<text x="289.7" y="272">3</text>
<text x="340.3" y="272">2</text>
<text x="390.1" y="272">1</text>
</g>
<g font-size="3.1">
<text x="328.5" y="247.1">JP</text>
<text x="340.3" y="246.5">06/24/14</text>
</g>
<g font-size="2.8">
<text x="322.8" y="15.1">REV.</text>
<text x="324.3" y="18">A</text>
<text x="351.6" y="15.2">DESCRIPTION</text>
<text x="392.8" y="15.2">DATE</text>
<text x="403.7" y="15.2">ECN NO.</text>
<text x="324.3" y="21.3">B</text>
<text x="331" y="18.2">RELEASE TO PRODUCTION</text>
<text x="331" y="21.3">UPDATED DRAWING PER MFG PART</text>
<text x="391.2" y="21.3">4/22/15</text>
<text x="392" y="18.4">7/1/14</text>
<text x="403.8" y="18.4">14-252</text>
<text x="403.8" y="21.3">15-108</text>
<text x="362.2" y="269">2:1</text>
</g>
<text font-size="2.7" x="290.3" y="256.3">UNS C36000 H02 BRASS</text>
<g font-size="2.1">
<text x="208.1" y="15.6">THIS DOCUMENT CONTAINS PROPRIETARY AND CONFIDENTIAL INFORMATION</text>
<text x="208.1" y="18.2">OF CONTROL DEVICES LLC AND MUST BE USED STRICTLY IN ACCORDANCE</text>
<text x="208.1" y="20.8">WITH THE LIMITED PURPOSE FOR WHICH IT WAS SUBMITTED. ANY REPRO-</text>
<text x="208.1" y="23.4">DUCTION, DISCLOSURE OR USE OF THIS DOCUMENT IS EXPRESSLY PRO-</text>
<text x="208.1" y="26">HIBITED, EXCEPT AS OTHERWISE AGREED IN WRITING.</text>
<text x="346.6" y="229.4">PARTS</text>
<text x="354.3" y="229.4">LIST</text>
<text x="290.5" y="237.1">DIMENSIONS ARE IN INCHES</text>
<text x="290.6" y="234.5">UNLESS OTHERWISE SPECIFIED</text>
<text x="290.6" y="239.9">TOLERANCES ARE:</text>
<text x="362.1" y="239.8">1555 LARKIN WILLIAMS ROAD, FENTON MO 63026</text>
<text x="290.9" y="245.7">±1/64</text>
<text x="301" y="245.7">.XX</text>
<text x="305.8" y="245.7">±.02</text>
<text x="313.9" y="245.7">±1°</text>
<text x="300.9" y="248.8">.XXX ±.005</text>
<text x="291.2" y="267.1">DO NOT SCALE DRAWING</text>
</g>
<g font-size="1.8">
<text x="361" y="11.5">REVISIONS</text>
<text x="290.6" y="224.1">ITEM</text>
<text x="290.8" y="225.7">NO.</text>
<text x="302.7" y="225.9">IDENTIFYING NO.</text>
<text x="305.4" y="223.9">PART</text>
<text x="311.4" y="223.9">OR</text>
<text x="350.8" y="226">OR DESCRIPTION</text>
<text x="350.9" y="224.1">NOMENCLATURE</text>
<text x="390.5" y="226.3">SPECIFICATION</text>
<text x="392.9" y="224.2">MATERIAL</text>
<text x="409.2" y="226.2">REQD</text>
<text x="410" y="224.1">QTY</text>
<text x="325" y="236.9">DO NOT MANUALLY UPDATE</text>
<text x="325.2" y="234.1">CAD GENERATED DRAWING,</text>
<text x="289.9" y="242.7">FRACTIONS</text>
<text x="301.2" y="242.7">DECIMALS</text>
<text x="311.6" y="242.7">ANGLES</text>
<text x="322.2" y="244.3">DRAWN</text>
<text x="325.2" y="241.6">APPROVALS</text>
<text x="344.5" y="241.4">DATE</text>
<text x="322.1" y="249.8">CHECKED</text>
<text x="289.5" y="252.6">MATERIAL</text>
<text x="322.1" y="255.1">RESP ENG</text>
<text x="289.5" y="259.3">FINISH</text>
<text x="322.2" y="260.5">MFG ENG</text>
<text x="354.3" y="261.8">SIZE</text>
<text x="358.9" y="261.7">DWG. NO.</text>
<text x="409.6" y="261.8">REV.</text>
<text x="322.2" y="266">MASS</text>
<text x="336.2" y="269">LBS</text>
<text x="355.1" y="268.2">SCALE</text>
<text x="400.5" y="268.1">SHEET 1</text>
<text x="408.2" y="268.1">OF</text>
<text x="411.8" y="268.1">1</text>
</g>
</svg>
